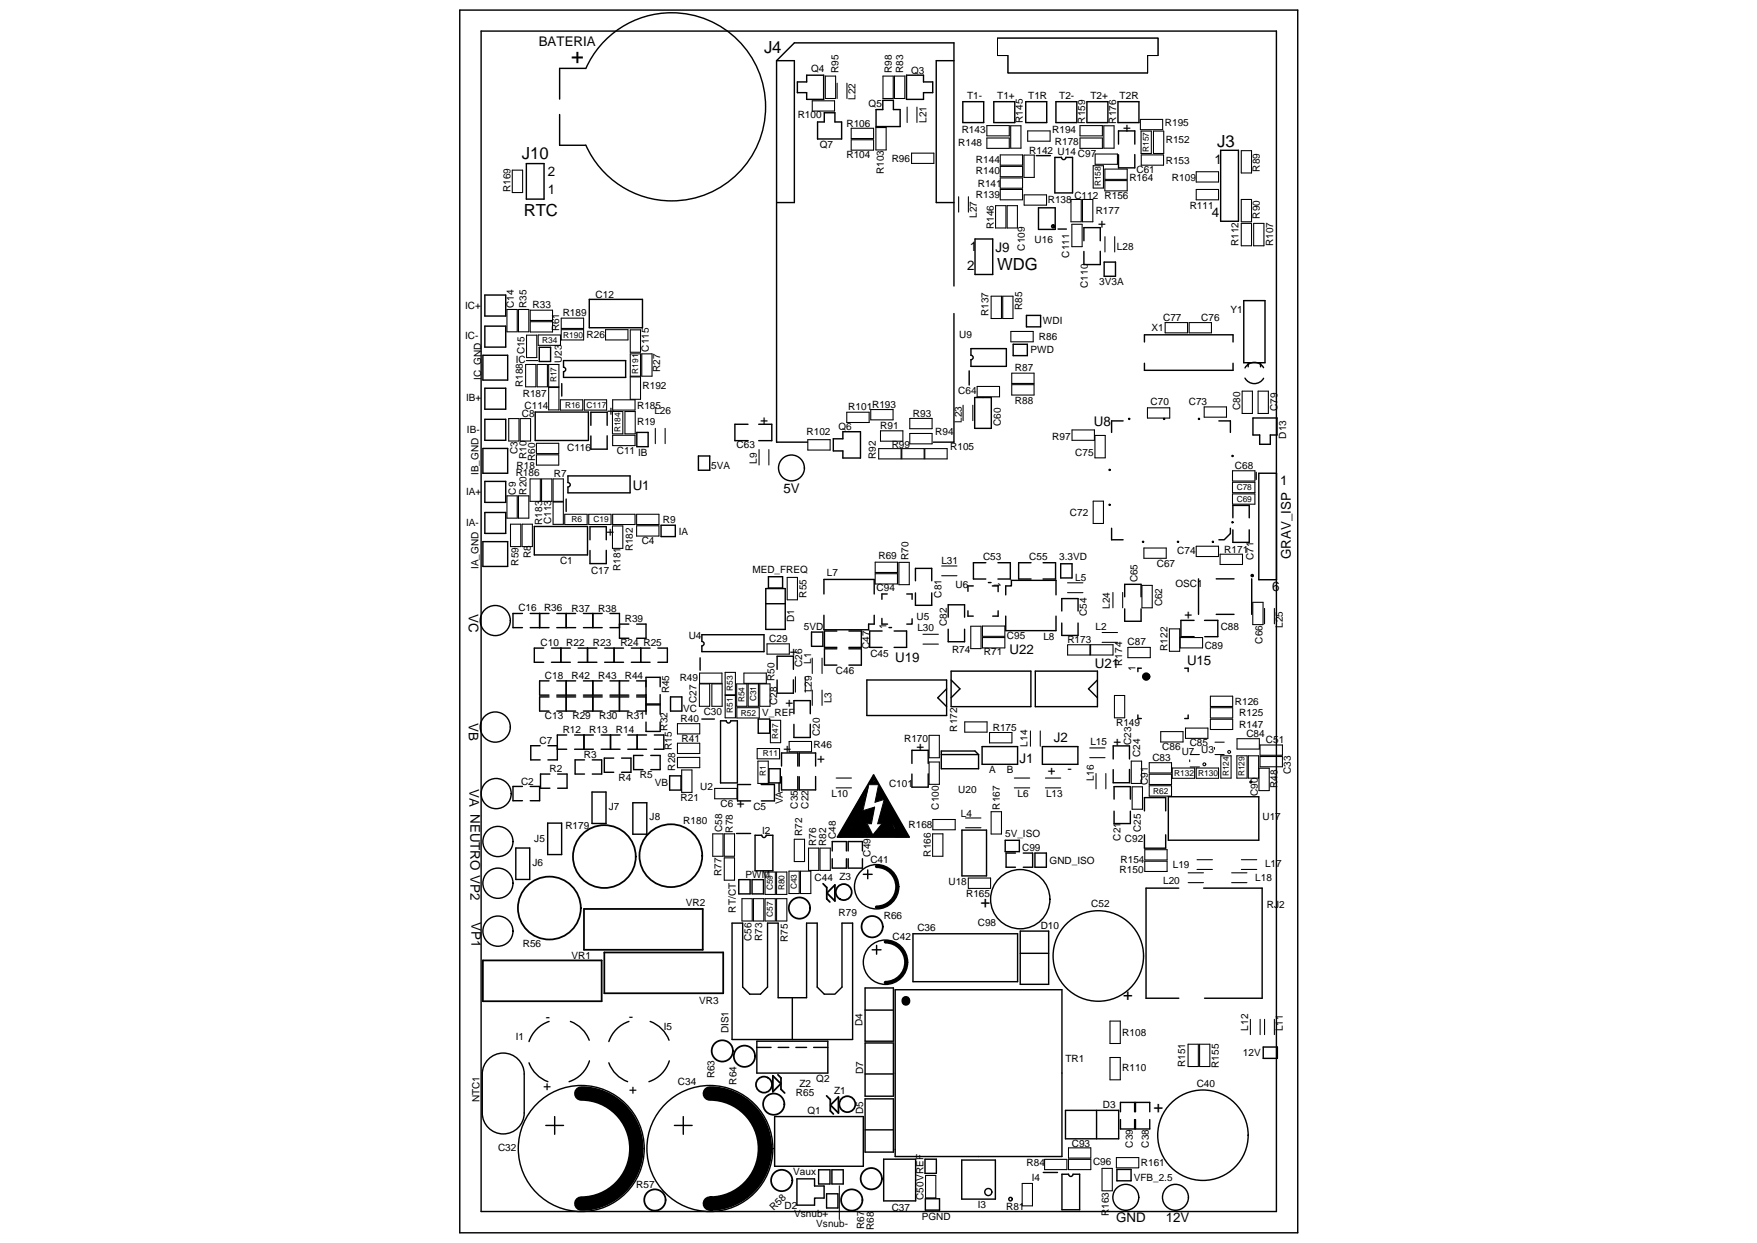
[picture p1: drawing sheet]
<svg xmlns="http://www.w3.org/2000/svg" width="420mm" height="297mm" viewBox="0 0 420 297" stroke-linecap="round" stroke-linejoin="round" font-family="sans-serif">
<g fill="none" stroke="#000" stroke-width=".34">
<path d="M109.9 2.4h200.4v292.2h-200.4zM115.1 7.4h190.1v282.1h-190.1zM140 16.3h-6.2v7.4M140.1 16.4a22.5 22.5 0 0 1 34.3-8.6 22.5 22.5 0 0 1 0 35.4 22.5 22.5 0 0 1-34.3-8.5M185.7 14.5v91.2h7.4M185.7 14.5h4.3v33.9h-4.3M185.7 14.5l4.3-4.3h38.1v58.1M190.7 19.6h2.2v-1.6h4.1v5.7h-4.1v-1.6h-2.2zM216.8 18h4v1.6h2.2v2.5h-2.2v1.6h-4zM228.1 14.5h-4.2v33.9h4.2M125.9 39.1h4.2v8.5h-4.2zM133.8 27.4v7.3h6.2"/>
<path d="M197.1 26.9h2.6v2.2h1.6v4.1h-5.8v-4.1h1.6zM211.1 24h2.5v2.2h1.7v4h-5.8v-4h1.6zM230.2 24.3h5v5h-5zM237.6 24.3h5.1v5h-5.1zM245.3 24.3h5v5h-5zM247.8 37.2h3.4M252.3 37.6h1.5a.53 .53 0 0 0 .6 .5 .53 .53 0 0 0 .5-.5h1.6v8.5h-4.2zM252.5 24.3h5v5h-5zM259.9 24.3h5v5h-5zM267.3 24.3h5.1v5h-5.1zM267.5 34.4v-3.1h3.9v3.1M271.4 36.9v3.2h-3.9v-3.1"/>
<path d="M291.9 35.9h4.3v17h-4.3zM233.2 57.1h4.2v8.5h-4.2zM248.3 49.7h4v5.1h-4zM253 54.7h2M259.2 57.5v-3.1h3.9v3.1M115.9 70.5h5v5h-5zM115.9 77.9h5v5.1h-5zM140.9 71.5h12.7v6.8h-12.7zM228.1 74.9v30.8h-4.9M245.5 75.4h3.3v2.7h-3.3zM263.1 60v3.2h-3.9v-3.1M264 62.6h2.8v3.4h-2.8z"/>
<path d="M297.4 71.8h5.1v14.9h-5.1zM115.5 84.9h5.9v5.9h-5.9zM115.9 92.8h5v5h-5zM128 98.5h12.7v6.8h-12.7zM129 83h2.7v3.4h-2.7zM134.3 91.7v3M134.8 86.2h14.8v4h-14.8v-1.4a.53 .53 0 0 0 .5-.5 .53 .53 0 0 0-.5-.5zM231.8 88.6v3.4M232.2 83.3h8.5v4.2h-8.5v-1.5a.53 .53 0 0 0 .5-.6 .53 .53 0 0 0-.5-.5zM233.1 95h4v7.4h-4zM242.3 82.3h3.4v2.7h-3.4zM273.7 81.7v-1.7h21.2v1.7"/>
<path d="M273.7 86.8v1.7h21.2v-1.7M297.7 90.4a2.56 2.56 0 0 0 4.5 0M298.5 86.7v1M299.6 99.9h5.8v4h-1.6v2.3h-2.6v-2.3h-1.6zM301.4 86.7v1M302.2 87.9a2.55 2.55 0 0 0-4.5 0M115.5 107.2h5.9v5.9h-5.9zM115.9 100.2h5v5h-5zM115.9 115h5v5.1h-5zM135.4 119.3v2.9M135.8 113.7h14.9v4.1h-14.9v-1.4a.53 .53 0 0 0 .6-.6 .53 .53 0 0 0-.6-.5zM141.3 101.6v-3.1h3.9v3.1"/>
<path d="M145.2 104.1v3.2h-3.9v-3.1M152.3 103.3h2.7v3.4h-2.7zM167 109h2.7v3.4h-2.7zM178.9 101.4h-3.2v3.9h3.2M181.4 101.4h3.2v3.9h-3.2M192.4 111.8a3.1 3.1 0 0 1-3.4 3.1 3.1 3.1 0 0 1-2.8-3.6 3.1 3.1 0 0 1 3.8-2.5 3.1 3.1 0 0 1 2.4 3M199.3 104.9h2.3v-1.7h4.2v6.3h-4.2v-1.7h-2.3zM265.2 112.2h.2v.2h-.2zM268.6 100.6h-2.8v2.7M269.9 100h.2v.2h-.2zM278.3 100h.2v.2h-.2zM286.6 100h.2v.2h-.2z"/>
<path d="M291.5 100.6h2.7v2.7M294.6 108.9h.2v.2h-.2zM300.4 112.9v1.7M305.3 113.1h-4.3v25.4h4.3M115.5 129.4h5.9v6h-5.9zM115.9 122.5h5v5h-5zM127.8 125.8h12.7v6.8h-12.7zM141.1 129v-3.1h3.9v3.1M145 131.5v3.2h-3.9v-3.1M158.1 125.5h3.4v2.7h-3.4zM183.8 137.8h3.3v2.7h-3.3zM218.9 138.8v-3h3.9v3"/>
<path d="M235.7 134.5h-2.9v3.9h2.9M236.4 139.2h.6M238.6 134.5h3v3.9h-3M246.6 134.5h-3v3.9h3M249.4 134.5h3v3.9h-3M253.7 134.7h2.7v3.4h-2.7zM265.8 126.2v2.8h2.8M273.2 129.4h.2v.2h-.2zM281.6 129.4h.2v.2h-.2zM286.6 138.3v8.5M289.9 129.4h.2v.2h-.2zM290.8 138.3h4.3"/>
<path d="M294.2 126.2v1.3l-1.5 1.5h-1.2M294.6 124.7h.2v.2h-.2zM294.8 123.7v-2.9h3.9v2.9M294.8 126.6v3h3.9v-3M299.3 138.3v8.5M124.9 146.6h-2.2v3.4h2.2M126.8 150h4.5M126.8 146.6h4.5M129 146.6v3.4M130 154.9h-2.2v3.4h2.2M131.9 158.3h4.5M131.9 154.9h4.5"/>
<path d="M133.1 150h4.6M133.1 146.6h4.6M134.1 154.9v3.4M135.4 146.6v3.4M138.2 158.3h4.5M138.2 154.9h4.5M139.5 150h4.5M139.5 146.6h4.5M140.5 154.9v3.4M141.8 146.6v3.4M144.6 158.3h4.5M144.6 154.9h4.5"/>
<path d="M145.9 146.6h2.2v5.9h2.3M145.9 150h2.2M146.8 154.9v3.4M148.1 149.1h2.3M151 158.3h4.5M151 154.9h4.5M152.2 149.1h2.3v3.4h-2.3M153.2 154.9v3.4M157.3 154.9h2.3v3.4h-2.3M167.4 157.2v3M167.8 151.7h14.9v4h-14.9v-1.4a.53 .53 0 0 0 .6-.5 .53 .53 0 0 0-.6-.5zM183.1 140.7h4.7v9.7h-4.7z"/>
<path d="M183.1 144.3h4.7M189.7 160v-3.2h-3.9v3.2M194.1 151h2.7v3.5h-2.7zM200.1 150.8h-2.9v3.9h2.9M200.1 155h-2.9v3.9h2.9M203 150.8h3v3.9h-3M203 155h3v3.9h-3M209.1 147v2.1h-1.4v1.4h-10.7v-3.5M209.1 141.9v-3.4h-12.1v3.4M210.9 147.8v1.3h1.3M210.9 150.8h-2.9v3.9h2.9M212.2 141.9h-1.3v1.3"/>
<path d="M212.6 150h.6M213.8 150.8h3v3.9h-3M216.8 141.9h1.3v1.3M218.1 147.9v1.2h-1.3M218.9 141.7v3h3.9v-3M226.7 147.5v-3h4v3M226.7 150.4v3h4v-3M231.5 146v1.2h1.2M232.7 140h-1.2v1.3M237.3 140h1.4v1.4M238.7 146v1.2h-1.3M240.5 142.2v-2.2h1.4v-1.3h10.6v3.5"/>
<path d="M240.5 147.2v3.5h12v-3.5M253.9 148.9v2.9h3.9v-2.9M253.9 146v-3h3.9v3M269 142.6v-3h3.9v3M269 145.5v3h3.9v-3M272.9 159.7h-.8v.8M283.3 159.7h.8v.8M285.5 148.3h-3.1v3.8h3.1M288 148.3h3.2v3.8h-3.1M290.8 146.8h4.3M129.2 178.2h-2.3v3.4h2.3M131 178.2h2.3"/>
<path d="M131.3 162.7h-2.3v3.4h2.3M131.3 166.5h-2.3v3.4h2.3M133.1 169.9h4.6M133.1 162.7h4.6M133.1 166.5h4.6M133.1 166.1h4.6M133.3 179h2.2M135.4 162.7v3.4M135.4 166.5v3.4M135.5 175.6h-2.2v6h-2.3M137.4 179h4.5M137.4 175.6h4.5"/>
<path d="M139.5 169.9h4.5M139.5 162.7h4.5M139.5 166.5h4.5M139.5 166.1h4.5M139.6 175.6v3.4M141.8 162.7v3.4M141.8 166.5v3.4M143.8 179h4.5M143.8 175.6h4.5M145.9 166.1h4.5M145.9 162.7h4.5M145.9 166.5h4.5"/>
<path d="M145.9 169.9h4.5M146 175.6v3.4M148.1 162.7v3.4M148.1 166.5v3.4M150.1 179h4.5M150.1 175.6h4.5M152.2 166.1h2.3M152.2 162.7h2.3M152.2 166.5h2.3M152.2 169.9h2.3M152.4 175.6v3.4M154.5 172.6v2.2h3.4v-2.2"/>
<path d="M154.5 168.4h3.4v2.3M156.5 175.6h2.2v3.4h-2.2M157.9 164.1v-2.2h-3.4v8.8M157.9 166v2.2h-3.4M160.3 166.5h2.8v3.4h-2.8zM167.8 171.8h3M172.3 172.3h1.4a.53 .53 0 0 0 .5 .5 .53 .53 0 0 0 .5-.5h1.6v14.8h-4zM181.3 171.8h2.8v3.4h-2.8zM189.7 162.5v3.2h-3.9v-3.2M189.9 170.6v-3.2h3.9v3.2M193.8 173.1v3.1h-3.9v-3.1M207.3 162.5h19.1v8.5h-19.1z"/>
<path d="M225.1 179.5h8.1l.8 .8v3.4h-8.9zM226.4 164.6l-2.2 2.2 2.2 2.1M227.4 160.4h19.1v8.5h-19.1zM227.4 162.5l2.2 2.1-2.2 2.2M234.9 178.4h8.4v4.2h-8.4zM247.6 160.4h14.8v8.5h-14.8zM249.3 178.4h8.5v4.2h-8.5zM262.4 162.5l-2.1 2.1 2.1 2.2M272.1 170.9v.8h.8M284.1 170.9v.8h-.8M124.9 187.9h-2.2v3.4h2.2M126.8 187.9h2.2v3.4h-2.2"/>
<path d="M131 196.7h3.3v7.5h-3.3zM131.5 185h-2.2v3.4h2.2M133.4 185h2.2v3.4h-2.2M139.8 181.6h-2.3v3.4h2.3M141.6 189.3h3.3v7.5h-3.3zM141.6 181.6h2.3v3.4h-2.3M146.8 181.2h-2.3v3.4h2.3M148.6 181.2h2.3v3.4h-2.3M151.3 191.8h3.4v7.5h-3.4zM153.8 180.5h-2.3v3.4h2.3M155.6 180.5h2.3v3.4h-2.3M160.1 185.4h2.7v3.4h-2.7z"/>
<path d="M176.1 199.2h3.4M179.5 187.5h-3.1v3.9h3.1M180.6 199.6h1.6a.53 .53 0 0 0 .5 .6 .53 .53 0 0 0 .5-.6h1.6v8.5h-4.2zM182 187.5h3.2v3.9h-3.1M183.9 183.7h2.7v3.4h-2.7zM186.3 187.1v2.1M186.9 183.1v-3.2h3.9v3.2M190.8 185.6v3.2h-3.9v-3.2M195 183.1v-3.2h-3.9v3.2M195 185.6v3.2h-3.9v-3.2M218.1 182.4v-3.1h3.9v3.1M222 184.9v3.2h-3.9v-3.1"/>
<path d="M225.1 180.3h8.9M230 198.4h5.9v10.9h-5.9zM266.2 181.4v-3.2h3.9v3.2M266.4 191v-3h3.9v3M266.4 193.8v3h3.9v-3M270.1 183.9v3.1h-3.9v-3.1M273.7 193.8v-3.2h5.1v3.2M273.7 199.5v3.2h5.1v-3.2M279.4 190.4h21.6v10.4h-21.6zM123.3 202.6h3.4v7.6h-3.4zM176.7 210.2h2.7v3.4h-2.7zM179.8 210.2h2.8v3.4h-2.8z"/>
<path d="M199 203.3v-2.2h3.4v2.2M199 205.2v2.3h3.4v-2.3M202.8 203.3v-2.2h3.4v2.2M202.8 205.2v2.3h3.4v-2.3M206.4 208.9h2.2M207.5 207.9v2.1M240.4 200.8h3.4v2.7h-3.4zM242.8 203.9h-2.2v3.3h2.2M244.7 203.9h2.2v3.3h-2.2M247.5 203.9h2.7v3.3h-2.7zM281.9 212.2h-7.8v26.3h7.8M287.8 212.2h14v26.3h-13.8"/>
<path d="M175.1 220.6h2.5v15.3l1.7 1.7h2.6l1.6-1.7v-15.3h2.6v17.8h6.8v-17.8h2.5v15.3l1.7 1.7h2.6l1.6-1.7v-15.3h2.6v27.8h-28.8zM189.5 238.4v10M206.9 236.1h6.7v12.7h-6.7zM208.6 227h2.1M209.6 225.9v2.1M214.1 236.5h39.8v39.9h-39.8zM218.3 223.1h25v11.5h-25zM244 222.5h6.8v12.7h-6.8zM244 227.8h6.8M116.5 253.4a5 5 0 0 1 5.6-1.4 5 5 0 0 1 3.3 4.7v9.3a5 5 0 0 1-5.1 5 5 5 0 0 1-5-5v-9.3a5 5 0 0 1 1.2-3.3zM126.5 254a7.7 7.7 0 0 0 4.5 4.5M131.3 244.1a7.6 7.6 0 0 0-4.8 4.8"/>
<path d="M136.4 244.1a7.6 7.6 0 0 1 4.5 4.5M141 253.5a7.5 7.5 0 0 1-4.9 5M145.6 254a7.7 7.7 0 0 0 4.5 4.5M150.4 244.1a7.6 7.6 0 0 0-4.8 4.8M155.5 244.1a7.7 7.7 0 0 1 4.5 4.5M160.1 253.5a7.6 7.6 0 0 1-4.9 5M181 248.8h17v7.6h-17zM181 250.3h3.4M186.1 250.3h2.5M190.3 250.3h2.6M194.6 250.3h3.4M206.9 249.2h6.7v12.8h-6.7z"/>
<path d="M206.9 256.6h6.7M206.9 241.4h6.7M302.1 250.2h3.4v2.7h-3.4zM130.5 268.9h4.3M132.6 266.8v4.3M161.3 268.9h4.2M163.4 266.8v4.3M185.2 266.8h21.2v11.9h-21.2zM195.8 279.5h2.7v3.4h-2.7zM198.9 279.5h2.7v3.4h-2.7zM206.9 262.6h6.7v12.7h-6.7zM206.9 270h6.7"/>
<path d="M211.3 277h7.7v10h-7.7zM221.2 277h2.7v3.4h-2.7zM230 277.2h8v9.4h-8zM254.8 265.3h12.7v6.8h-12.7zM262.2 265.3v6.8M267.1 279.5h3.4v2.7h-3.4zM267.9 265.7v-2.3h3.4v2.3M267.9 267.5v2.3h3.4v-2.3M271.5 265.7v-2.3h3.4v2.3M271.5 267.5v2.3h3.4v-2.3M190.6 281.7h4.2v1.7h2.3v2.9h-2.3v1.7h-4.2zM197.7 285.3h2.7v3.4h-2.7z"/>
<path d="M221.3 286.5h3.4v2.7h-3.4zM249.5 280.2h3.4M253.9 280.6h1.6a.53 .53 0 0 0 .6 .5 .53 .53 0 0 0 .5-.5h1.6v8.5h-4.3z"/>
<circle cx="265.3" cy="120.6" r=".13"/>
<circle cx="118.4" cy="148.3" r="3.6"/>
<circle cx="118.4" cy="173.7" r="3.6"/>
<circle cx="118.6" cy="189.6" r="3.6"/>
<circle cx="299.1" cy="186.9" r=".21"/>
<circle cx="119.1" cy="211.1" r="3.6"/>
<circle cx="119.1" cy="201.1" r="3.6"/>
<circle cx="209.6" cy="211.9" r="5.3"/>
<circle cx="244" cy="214.9" r="7.1"/>
<circle cx="119.1" cy="222.5" r="3.6"/>
<circle cx="211.8" cy="229.9" r="5.3"/>
<circle cx="262.6" cy="228.5" r="10.8"/>
<circle cx="139" cy="274.5" r="15.1"/>
<circle cx="169.8" cy="274.5" r="15.1"/>
<circle cx="287.7" cy="271.3" r="10.8"/>
<circle cx="236.3" cy="284.9" r=".85"/>
<circle cx="241.6" cy="286.6" r=".42"/>
<circle cx="269.2" cy="286.1" r="3.1"/>
<circle cx="281.1" cy="286.1" r="3.1"/>
</g>
<path d="M238.5 9.1h38.4v4.2h-2.5v4.1h-33.4v-4.1h-2.5zM207.8 187.5h2.3l-.9 4.2 2.2-.6-1.5 5.7h1l-2.2 2.7-1.3-2.7h1l.8-3.9-2.8 .8z" fill="none" stroke="#000" stroke-width=".24"/>
<g fill="none" stroke="#000" stroke-width=".25">
<path d="M197.4 18.2h2.4v5.3h-2.4zM200.2 19.9v3.6M202.5 19.9v3.6M211.1 18.2h2.5v5.3h-2.5zM213.9 18.2h2.5v5.3h-2.5zM194.2 24.1h5.4v2.4h-5.4zM203.5 30.6h5.4v2.5h-5.4zM203.5 33.4h5.4v2.5h-5.4zM209.5 30.5h2.4v5.3h-2.4zM216.9 25.6v3.7M218 36.6h5.3v2.5h-5.3zM219.3 25.6v3.7"/>
<path d="M236 30h5.4v2.5h-5.4zM236 33h5.4v2.5h-5.4zM239.2 37h5.3v2.5h-5.3zM239.2 39.8h5.3v2.4h-5.3zM241.7 30.1h2.4v5.3h-2.4zM244.9 37.1h2.4v5.3h-2.4zM245.8 31.3h5.3v2.4h-5.3zM258.3 30h5.3v2.5h-5.3zM258.3 33h5.3v2.5h-5.3zM261.4 39.6h2.5v5.3h-2.5zM261.9 36.8h5.3v2.5h-5.3zM264 30.1h2.4v5.3h-2.4z"/>
<path d="M272.7 28.5h5.3v2.5h-5.3zM272.9 31.3h2.4v5.4h-2.4zM272.9 37h5.3v2.5h-5.3zM275.8 31.3h2.5v5.4h-2.5zM296.8 36h2.5v5.3h-2.5zM122.5 40.7h2.5v5.3h-2.5zM229.2 47v3.7M231.6 47v3.7M238.1 49.1h2.4v5.4h-2.4zM239.2 45.3h5.3v2.5h-5.3zM239.2 42.5h5.3v2.5h-5.3zM240.8 49.1h2.5v5.4h-2.5z"/>
<path d="M244.9 46.6h5.4v2.4h-5.4zM256.1 47.7h2.5v5.3h-2.5zM256.3 53.6h2.5v5.3h-2.5zM258.9 47.7h2.4v5.3h-2.4zM264.2 40.4h5.3v2.5h-5.3zM264.2 43.2h5.3v2.4h-5.3zM264.2 56.6v3.6M266.6 56.6v3.6M286.1 41h5.3v2.5h-5.3zM286.1 45.3h5.3v2.5h-5.3zM296.8 47.7h2.5v5.3h-2.5zM296.8 53.4h2.5v5.3h-2.5z"/>
<path d="M299.8 53.4h2.4v5.3h-2.4zM121.2 74h2.5v5.3h-2.5zM124 74h2.5v5.3h-2.5zM126.8 74.1h5.3v2.5h-5.3zM126.8 76.9h5.3v2.4h-5.3zM134.2 76h5.4v2.5h-5.4zM134.2 78.8h5.4v2.4h-5.4zM144.8 78.8h5.4v2.4h-5.4zM150.7 78.8h2.5v5.4h-2.5zM237 70.8h2.5v5.3h-2.5zM239.8 70.8h2.4v5.3h-2.4zM241.7 79.2h5.4v2.5h-5.4z"/>
<path d="M278.6 77.1h5.4v2.4h-5.4zM284.4 77.1h5.3v2.4h-5.3zM125.7 87.1h2.5v5.3h-2.5zM125.9 86.2h2.7M125.9 80.1h2.5v5.3h-2.5zM128.4 87.1h2.5v5.3h-2.5zM128.7 80.1h5.3v2.4h-5.3zM131.2 92.6h2.5v5.4h-2.5zM131.2 87.1h2.5v5.3h-2.5zM134 95.5h5.4v2.5h-5.4zM139.7 95.5h5.4v2.5h-5.4zM146.5 98.3h2.4v5.4h-2.4z"/>
<path d="M146.5 95.5h5.4v2.5h-5.4zM149.4 98.3h2.5v5.4h-2.5zM150.7 90.1h2.5v5.3h-2.5zM150.7 84.6h2.5v5.3h-2.5zM153.5 84.6h2.4v5.3h-2.4zM202.5 98.5h5.3v2.5h-5.3zM208.2 97.9h5.4v2.4h-5.4zM217.6 100h5.3v2.4h-5.3zM230.3 96.8v3.7M232.6 96.8v3.7M233.7 92.4h5.3v2.4h-5.3zM241.9 89.2h5.4v2.4h-5.4z"/>
<path d="M241.9 91.9h5.4v2.5h-5.4zM274.4 97.5h5.3v2.4h-5.3zM288 97.2h5.3v2.5h-5.3zM297 93.5h2.5v5.3h-2.5zM300.9 93.5h2.4v5.3h-2.4zM121.2 118.5h2.5v5.3h-2.5zM121.7 100h2.4v5.4h-2.4zM124 118.5h2.5v5.3h-2.5zM124.4 100h2.5v5.4h-2.5zM126.8 114.4h2.4v5.4h-2.4zM128.3 105.9h5.3v2.5h-5.3zM128.3 108.7h5.3v2.4h-5.3z"/>
<path d="M129.5 114.4h2.5v5.4h-2.5zM132.3 114.4h2.4v5.4h-2.4zM132.3 120h2.4v5.3h-2.4zM146.5 104h5.4v2.5h-5.4zM156.7 102.4v3.6M159.1 102.4v3.6M181.5 107.4v3.7M183.9 107.4v3.7M193.2 105.1h5.3v2.4h-5.3zM210.1 107.2h5.4v2.5h-5.4zM210.6 103h5.3v2.4h-5.3zM215.7 107.2h5.3v2.5h-5.3z"/>
<path d="M217.6 103.6h5.3v2.5h-5.3zM221.2 107.2h5.3v2.5h-5.3zM256.4 102.7h5.3v2.5h-5.3zM261.4 119.8h2.5v5.3h-2.5zM261.8 104.1h2.5v5.3h-2.5zM294.7 112.5h5.4v2.5h-5.4zM294.7 115.3h5.4v2.4h-5.4zM294.7 118h5.4v2.5h-5.4zM122.1 125.3h2.4v5.3h-2.4zM124.9 125.3h2.4v5.3h-2.4zM135.1 122.9h5.3v2.4h-5.3zM140.8 122.9h5.3v2.4h-5.3z"/>
<path d="M146.5 125.7h2.4v5.3h-2.4zM146.5 122.9h5.4v2.4h-5.4zM152.2 122.9h5.4v2.4h-5.4zM152.2 125.6h5.4v2.5h-5.4zM188.2 138h2.5v5.3h-2.5zM209.3 134.3h5.3v2.5h-5.3zM209.3 137.1h5.3v2.5h-5.3zM215 134.4h2.4v5.3h-2.4zM225.2 137.6h3.6M225.2 135.3h3.6M255.3 139.3h3.7M273.1 139.9h2.4v5.3h-2.4z"/>
<path d="M273.5 131h5.4v2.4h-5.4zM286.1 130.5h5.3v2.5h-5.3zM291.8 132.4h5.3v2.5h-5.3zM183.4 153.9h5.4v2.4h-5.4zM194.2 157.3v3.7M196.6 157.3v3.7M220.7 153.9h3.7M220.7 151.6h3.7M232.1 149.6h2.5v5.4h-2.5zM234.9 149.6h5.4v2.5h-5.4zM234.9 152.4h5.4v2.4h-5.4zM255.3 141.6h3.7"/>
<path d="M255.3 154.1h5.3v2.4h-5.3zM260.8 154.1h5.4v2.4h-5.4zM263.6 151.2h3.6M263.6 153.5h3.6M266.1 141.6v3.6M268.5 141.6v3.6M269.7 154.7h5.4v2.5h-5.4zM279.6 150.3h2.5v5.3h-2.5zM282.2 152.4h5.4v2.4h-5.4zM299.6 143.9h2.4v5.4h-2.4zM302.4 145.4v3.7M304.7 145.4v3.7"/>
<path d="M162 172.9h5.3v2.5h-5.3zM162 177.6h5.3v2.5h-5.3zM167.2 163.4h2.5v5.4h-2.5zM167.3 160.8h5.3v2.5h-5.3zM170.2 163.4h2.5v5.4h-2.5zM173.4 160.7h2.5v5.3h-2.5zM173.4 166.2h2.5v5.3h-2.5zM176.2 163.4h2.4v5.4h-2.4zM176.2 169.1h5.4v2.5h-5.4zM177.9 160.8h5.3v2.5h-5.3zM178.9 163.4h2.5v5.4h-2.5zM181.1 178.9h5.3v2.4h-5.3z"/>
<path d="M181.7 163.4h2.4v5.4h-2.4zM184.2 172.1h2.5v5.4h-2.5zM188.7 177.2h5.4v2.4h-5.4zM190.2 161.7v3.7M192.6 161.7v3.7M194.2 164.9v3.7M196.6 164.9v3.7M222.2 175.7h2.4v5.4h-2.4zM230.7 172.5h5.3v2.5h-5.3zM236.6 175h5.4v2.5h-5.4zM246.4 174.7v3.6M248.8 174.7v3.6"/>
<path d="M260.6 178.7h3.7M266.5 166.2h2.5v5.3h-2.5zM277.6 174.8h5.3v2.5h-5.3zM283.5 174h5.4v2.4h-5.4zM289.4 166.4h5.4v2.4h-5.4zM289.4 169.1h5.4v2.5h-5.4zM289.4 171.9h5.4v2.4h-5.4zM290.4 178.6v.4M290.5 177.4h2.2M294.3 179.7a.34 .34 0 0 1-.5 .3 .34 .34 0 0 1 0-.6h.3l.2 .3M295.8 176.5h5.3v2.5h-5.3zM301.3 178h5.4v2.5h-5.4z"/>
<path d="M162 181h5.3v2.5h-5.3zM163 184h2.5v5.4h-2.5zM170.4 199.3h2.5v5.3h-2.5zM170.9 188.4h5.3v2.5h-5.3zM173.2 199.3h2.5v5.3h-2.5zM181.2 181.9h2.5v5.3h-2.5zM200 188.3h3.6M200 185.9h3.6M222.2 182.1h2.4v5.3h-2.4zM223 199.3h2.5v5.3h-2.5zM223.1 195.8h5.3v2.5h-5.3zM230.9 195.5h3.7"/>
<path d="M230.9 197.8h3.7M237 194h2.5v5.3h-2.5zM242.6 188.3h3.6M242.6 185.9h3.6M250 188.3h3.7M250 185.9h3.7M260.6 181.1h3.7M262.1 184.8v3.7M264.4 184.8v3.7M270.5 181.9h2.5v5.3h-2.5zM270.7 188h2.5v5.4h-2.5zM274.8 182.3h5.4v2.4h-5.4z"/>
<path d="M274.8 185h5.4v2.5h-5.4zM274.8 187.8h5.4v2.4h-5.4zM280.3 183.5h5.4v2.5h-5.4zM284.5 181.6v.4M284.6 183.3h2.2M284.6 180.3h2.2M286.1 183.5h5.3v2.5h-5.3zM290.5 180.3h2.2M291.9 180.6h2.5v5.3h-2.5zM295.8 180.6h2.4v5.3h-2.4zM298.5 180.6h2.5v5.3h-2.5zM301.1 183.6h2.4v5.3h-2.4z"/>
<path d="M301.3 180.8h5.4v2.4h-5.4zM173.2 205h2.5v5.3h-2.5zM177.4 214.8h2.5v5.3h-2.5zM180.2 214.8h2.5v5.3h-2.5zM183 208.4h2.4v5.3h-2.4zM183 214.8h2.4v5.3h-2.4zM185.7 208.4h2.5v5.3h-2.5zM185.7 214.8h2.5v5.3h-2.5zM188.7 208.2h2.4v5.3h-2.4zM189.9 200.6h2.5v5.3h-2.5zM191.4 208.2h2.5v5.3h-2.5zM193.3 202.7h2.5v5.3h-2.5z"/>
<path d="M196.1 202.7h2.5v5.3h-2.5zM231.6 209.8h5.3v2.5h-5.3zM273.8 203.1h5.3v2.4h-5.3zM273.8 205.8h5.3v2.5h-5.3zM284.1 210.9h3.7M284.1 208.6h3.7M286.2 207.8h3.7M286.2 205.4h3.7M294.5 210.9h3.7M294.5 208.6h3.7M296.9 207.8h3.6M296.9 205.4h3.6"/>
<path d="M265.4 244h2.5v5.4h-2.5zM265.4 252.7h2.5v5.3h-2.5zM284.1 249.5h2.5v5.4h-2.5zM286.9 249.5h2.4v5.4h-2.4zM299 243.6v3.6M301.3 243.6v3.6M302.4 243.6v3.6M304.7 243.6v3.6M249.8 277.1h5.3v2.4h-5.3zM255.5 274.3h5.3v2.5h-5.3zM255.5 277.1h5.3v2.4h-5.3zM263.5 279.2h2.5v5.4h-2.5z"/>
<path d="M267 276.6h5.3v2.5h-5.3zM200.7 283.4v8M221.3 280.9h2.5v5.4h-2.5zM244.4 282.8h2.5v5.4h-2.5z"/>
<circle cx="288" cy="182.6" r=".34"/>
</g>
<g fill="none" stroke="#000" stroke-width=".42">
<path d="M208.9 185.2l8.5 14.8h-17.1zM208.9 185.8l-1 1.5h1.9l-.8-1.2-.6 .9 .9-.1-.3-.3M210.3 187.9l-.8 3.5 2.3-.8-1.7 6 1.2 .1-2.7 3.2-1.6-3.3h1.2l.7-3.4-2.9 .9 1.5-6.1M139.6 217.2h28.5v9.8h-28.5zM196.8 211.2l.9 .9v2.7l.7 .7M198 213.2l1.7-1.7v3.8l-2-1.9M200.9 214.9a1.92 1.92 0 0 1-.1-3.3 1.92 1.92 0 0 1 2.9 1.4 1.92 1.92 0 0 1-2.5 2l-.3-.1M115.5 229.5h28.4v9.8h-28.4zM144.5 227.6h28.4v9.8h-28.4zM183.5 257.5a1.91 1.91 0 0 0-2.7 1.7 1.91 1.91 0 0 0 2.7 1.7 1.91 1.91 0 0 0 .4-3.1l-.3-.3M186 256.8l.8 .8v2.7l.9 .9M186.7 259l-1.9-1.9v3.8l1.7-1.7"/>
<path d="M197.7 261.9l.9 .9v2.7l.7 .7M198.8 263.9l1.7-1.7v3.8l-1.9-1.9M201.7 265.5a1.91 1.91 0 0 1-.1-3.2 1.91 1.91 0 0 1 2.9 1.3 1.91 1.91 0 0 1-2.5 2.1l-.2-.1"/>
<circle cx="251.8" cy="54.1" r=".34"/>
<circle cx="299.4" cy="137.5" r=".21"/>
<circle cx="131.4" cy="217" r="7.5"/>
<circle cx="144.5" cy="204.7" r="7.5"/>
<circle cx="160.4" cy="204.5" r="7.5"/>
<circle cx="191.2" cy="217" r="2.55"/>
<circle cx="208.6" cy="221.5" r="2.55"/>
<circle cx="172.7" cy="251.1" r="2.54"/>
<circle cx="178" cy="252.4" r="2.54"/>
<circle cx="185" cy="263.9" r="2.54"/>
<circle cx="156.6" cy="286.8" r="2.55"/>
<circle cx="186.9" cy="282.1" r="2.54"/>
<circle cx="203.7" cy="286.8" r="2.55"/>
<circle cx="208.3" cy="281.7" r="2.55"/>
</g>
<path d="M205.7 192.4l-.1 .6-3.6 6 5.2-.1-2.1-3.3 2.3-.2 .3-.8-2.9 .6-1.9 3.1 3.3-.1-1.3-1.9-.9 1.5 1.2-.2-.2-.3M205.7 193.4l.2 1.4M207 189l-6 10.7 7.1-.1-1.9-3.5h1.7l.6-2.3-3.4 .9 1.4-4M210.4 188.6l.9 1.7-1.3 .5 .3-1.4 .3 .6M211.7 190.9l5 8.7h-7.4l2.9-3.2-1.6-.2 1.2-4.1 3.9 7-5.2-.2 2.7-3-1.8-.3 .6-2.1 2.7 4.9h-1l-1.5-3.5M212.5 198.4h-.8l.9-1 .6 1.2M209.6 207a4.9 4.9 0 0 1 4.9 4.9 4.9 4.9 0 0 1-4.9 4.9M211.7 225.1a4.9 4.9 0 0 1 4.9 4.8 4.9 4.9 0 0 1-4.9 4.9" fill="none" stroke="#000" stroke-width=".85"/>
<circle cx="274.1" cy="161.7" r=".48" fill="none" stroke="#000" stroke-width="1.1"/>
<path d="M139 261.3a13.1 13.1 0 0 1 13.2 13.2 13.1 13.1 0 0 1-13.2 13.1M169.7 261.3a13.1 13.1 0 0 1 13.2 13.2 13.1 13.1 0 0 1-13.2 13.1h.1" fill="none" stroke="#000" stroke-width="3.5"/>
<circle cx="216.6" cy="239.1" r="1.06" fill="#000"/>
<text font-size="5.3" x="139.6" y="15.3" transform="rotate(-90 139.6 15.3)">+</text>
<g font-size="4">
<text x="182.7" y="12.6">J4</text>
<text x="291.1" y="35.1">J3</text>
<text x="124.8" y="38">J10</text>
<text x="125.2" y="51.6">RTC</text>
<text x="238.5" y="64.6">WDG</text>
<text x="236.8" y="217" transform="rotate(-90 236.8 217)">+</text>
<text x="270.9" y="236.8" transform="rotate(180 270.9 236.8)">+</text>
<text x="278.1" y="266" transform="rotate(-90 278.1 266)">+</text>
</g>
<g font-size="3.2">
<text x="128.8" y="10.9">BATERIA</text>
<text x="268.6" y="31.5">+</text>
<text x="290.4" y="39.1">1</text>
<text x="131" y="46.3">1</text>
<text x="131" y="42.1">2</text>
<text x="289.8" y="51.8">4</text>
<text x="262.6" y="54.4">+</text>
<text x="231.3" y="64.6">2</text>
<text x="231.9" y="60.1">1</text>
<text x="238.1" y="60.3">J9</text>
<text x="145.2" y="99.1">+</text>
<text x="181.9" y="99.8" transform="rotate(90 181.9 99.8)">+</text>
<text x="261.6" y="101.9">U8</text>
<text x="151.3" y="117.1">U1</text>
<text x="187.4" y="117.8">5V</text>
<text x="306.1" y="115.9">1</text>
<text x="145" y="128.2">+</text>
<text x="308.7" y="133.7" transform="rotate(-90 308.7 133.7)">GRAV_ISP</text>
<text x="304.2" y="141.3">6</text>
<text x="112.1" y="146.8" transform="rotate(90 112.1 146.8)">VC</text>
<text x="285.1" y="147.9" transform="rotate(-90 285.1 147.9)">+</text>
<text x="188.9" y="156.8">+</text>
<text x="214.1" y="158.3">U19</text>
<text x="241.4" y="156.4">U22</text>
<text x="261.8" y="159.6">U21</text>
<text x="283.9" y="158.9">U15</text>
<text x="112.1" y="172.7" transform="rotate(90 112.1 172.7)">VB</text>
<text x="187.8" y="168.9">+</text>
<text x="187.4" y="179.9">+</text>
<text x="219.2" y="179.5">+</text>
<text x="252" y="177.4">J2</text>
<text x="266.2" y="178.2">+</text>
<text x="195.4" y="182.2">+</text>
<text x="243.8" y="182.4">J1</text>
<text x="250.6" y="185.2">+</text>
<text x="255.2" y="184.8">-</text>
<text x="112.3" y="188.6" transform="rotate(90 112.3 188.6)">VA NEUTRO VP2</text>
<text x="178" y="193" transform="rotate(-90 178 193)">+</text>
<text x="112.7" y="220.4" transform="rotate(90 112.7 220.4)">VP1</text>
<text x="131.6" y="242.3" transform="rotate(180 131.6 242.3)">-</text>
<text x="150.4" y="244.1">-</text>
<text x="131.8" y="258.8" transform="rotate(180 131.8 258.8)">+</text>
<text x="150.5" y="261.3">+</text>
<text x="266.9" y="292.1">GND</text>
<text x="278.8" y="292.1">12V</text>
</g>
<g font-size="2.4">
<text x="193.9" y="17.3">Q4</text>
<text x="200.5" y="17.5" transform="rotate(-90 200.5 17.5)">R95</text>
<text x="213.2" y="17.5" transform="rotate(-90 213.2 17.5)">R98</text>
<text x="216" y="17.5" transform="rotate(-90 216 17.5)">R83</text>
<text x="217.9" y="17.7">Q3</text>
<text x="204.5" y="23.8" transform="rotate(-90 204.5 23.8)">L22</text>
<text x="231.3" y="23.6">T1-</text>
<text x="238.5" y="23.6">T1+</text>
<text x="245.9" y="23.6">T1R</text>
<text x="253.3" y="23.6">T2-</text>
<text x="260.7" y="23.6">T2+</text>
<text x="267.7" y="23.6">T2R</text>
<text x="190.8" y="28.3">R100</text>
<text x="207.7" y="25.5">Q5</text>
<text x="221.5" y="29.4" transform="rotate(-90 221.5 29.4)">L21</text>
<text x="244.6" y="29.4" transform="rotate(-90 244.6 29.4)">R145</text>
<text x="259.5" y="29.6" transform="rotate(-90 259.5 29.6)">R159</text>
<text x="266.9" y="29.6" transform="rotate(-90 266.9 29.6)">R176</text>
<text x="196.1" y="35.3">Q7</text>
<text x="202.4" y="30.4">R106</text>
<text x="229.1" y="34.9">R148</text>
<text x="230" y="31.9">R143</text>
<text x="251.6" y="31.7">R194</text>
<text x="252.3" y="34.7">R178</text>
<text x="278.6" y="30.2">R195</text>
<text x="278.8" y="34.2">R152</text>
<text x="202.4" y="37.8">R104</text>
<text x="211.3" y="41.7" transform="rotate(-90 211.3 41.7)">R103</text>
<text x="213.2" y="38.7">R96</text>
<text x="233.4" y="38.9">R144</text>
<text x="233.4" y="41.7">R140</text>
<text x="246.1" y="36.8">R142 U14</text>
<text x="257.8" y="37.4">C97</text>
<text x="271.8" y="41.2">C61</text>
<text x="278.8" y="39.1">R153</text>
<text x="301.3" y="41" transform="rotate(-90 301.3 41)">R89</text>
<text x="122.1" y="45.9" transform="rotate(-90 122.1 45.9)">R169</text>
<text x="233.4" y="47.4">R139</text>
<text x="233.8" y="44.6">R141</text>
<text x="256.9" y="47.6">C112 R156</text>
<text x="270.1" y="43.1">R164</text>
<text x="280.3" y="43.1">R109</text>
<text x="233.6" y="52" transform="rotate(-90 233.6 52)">L27</text>
<text x="250.6" y="48.4">R138</text>
<text x="262" y="51.2">R177</text>
<text x="284.5" y="49.9">R111</text>
<text x="301.3" y="52.3" transform="rotate(-90 301.3 52.3)">R90</text>
<text x="237.6" y="54.8" transform="rotate(-90 237.6 54.8)">R146</text>
<text x="245.1" y="59.9" transform="rotate(-90 245.1 59.9)">C109</text>
<text x="247.4" y="58">U16</text>
<text x="267.1" y="59.7">L28</text>
<text x="296.2" y="58.8" transform="rotate(-90 296.2 58.8)">R112</text>
<text x="304.4" y="58.8" transform="rotate(-90 304.4 58.8)">R107</text>
<text x="255.7" y="61.6" transform="rotate(-90 255.7 61.6)">C111</text>
<text x="142.4" y="71.1">C12</text>
<text x="260.1" y="68.8" transform="rotate(-90 260.1 68.8)">C110</text>
<text x="262.9" y="68.2">3V3A</text>
<text x="111.2" y="73.9">IC+</text>
<text x="122.9" y="73.7" transform="rotate(-90 122.9 73.7)">C14</text>
<text x="125.9" y="73.7" transform="rotate(-90 125.9 73.7)">R35</text>
<text x="127.3" y="73.7">R33</text>
<text x="134.6" y="75.6">R189</text>
<text x="236.4" y="75.6" transform="rotate(-90 236.4 75.6)">R137</text>
<text x="244.4" y="74.1" transform="rotate(-90 244.4 74.1)">R85</text>
<text x="249.4" y="77.5">WDI</text>
<text x="278.1" y="76.6">C77</text>
<text x="287.2" y="76.6">C76</text>
<text x="294.2" y="74.7">Y1</text>
<text x="111.2" y="81.1">IC-</text>
<text x="133.7" y="79.2" transform="rotate(-90 133.7 79.2)">R61</text>
<text x="140.3" y="80.7">R26</text>
<text x="229.4" y="80.7">U9</text>
<text x="248.4" y="81.3">R86</text>
<text x="275.4" y="79.2">X1</text>
<text x="123.3" y="86.8">IC</text>
<text x="125.4" y="84.7" transform="rotate(-90 125.4 84.7)">C15</text>
<text x="134.4" y="86.8" transform="rotate(-90 134.4 86.8)">U23</text>
<text x="155.1" y="84.1" transform="rotate(-90 155.1 84.1)">C115</text>
<text x="157.9" y="88.9" transform="rotate(-90 157.9 88.9)">R27</text>
<text x="242.7" y="88.7">R87</text>
<text x="246.5" y="84.4">PWD</text>
<text x="111.5" y="95.9">IB+</text>
<text x="115.1" y="90.8" transform="rotate(-90 115.1 90.8)">IC_GND</text>
<text x="125" y="94.9">R187</text>
<text x="125" y="92.5" transform="rotate(-90 125 92.5)">R188</text>
<text x="153.7" y="93">R192</text>
<text x="229.1" y="94.2">C64</text>
<text x="124.8" y="99.5">C8</text>
<text x="125.4" y="97.6">C114</text>
<text x="152.4" y="97.8">R185</text>
<text x="152.4" y="101.5">R19</text>
<text x="156.5" y="98.9">L26</text>
<text x="202.9" y="98">R101</text>
<text x="208.6" y="97.4">R193</text>
<text x="218.3" y="99.5">R93</text>
<text x="230" y="101" transform="rotate(-90 230 101)">L23</text>
<text x="239.3" y="101.9" transform="rotate(-90 239.3 101.9)">C60</text>
<text x="242.7" y="96.6">R88</text>
<text x="275.2" y="96.8">C70</text>
<text x="284.3" y="96.8">C73</text>
<text x="296.6" y="98" transform="rotate(-90 296.6 98)">C80</text>
<text x="305.5" y="98.3" transform="rotate(-90 305.5 98.3)">C79</text>
<text x="111.7" y="103.4">IB-</text>
<text x="135.6" y="107.8">C116</text>
<text x="176.1" y="107.2">C63</text>
<text x="192.9" y="104">R102</text>
<text x="200.5" y="102.7">Q6</text>
<text x="210.5" y="102.5">R91</text>
<text x="213.2" y="107">R99</text>
<text x="223.6" y="104">R94</text>
<text x="227.2" y="107.6">R105</text>
<text x="251.6" y="105.1">R97</text>
<text x="307.6" y="104.8" transform="rotate(-90 307.6 104.8)">D13</text>
<text x="114.4" y="113.5" transform="rotate(-90 114.4 113.5)">IB_GND</text>
<text x="123.3" y="113.7">R186</text>
<text x="123.5" y="112.1">R18</text>
<text x="123.8" y="108.4" transform="rotate(-90 123.8 108.4)">C3</text>
<text x="125.9" y="109.7" transform="rotate(-90 125.9 109.7)">R10</text>
<text x="128" y="110.1" transform="rotate(-90 128 110.1)">R60</text>
<text x="132.4" y="114">R7</text>
<text x="147.5" y="108.4">C11 IB</text>
<text x="170.1" y="112.2">5VA</text>
<text x="181" y="110.8" transform="rotate(-90 181 110.8)">L9</text>
<text x="209.4" y="109.7" transform="rotate(-90 209.4 109.7)">R92</text>
<text x="257.1" y="109.1">C75</text>
<text x="295.3" y="112.1">C68</text>
<text x="111.5" y="118.4">IA+</text>
<text x="123.3" y="118.2" transform="rotate(-90 123.3 118.2)">C9</text>
<text x="125.9" y="118.2" transform="rotate(-90 125.9 118.2)">R20</text>
<text x="111.5" y="125.6">IA-</text>
<text x="129.7" y="125.4" transform="rotate(-90 129.7 125.4)">R183</text>
<text x="131.8" y="125.2" transform="rotate(-90 131.8 125.2)">C113</text>
<text x="158.5" y="125">R9</text>
<text x="255.9" y="123.3">C72</text>
<text x="151.3" y="131.8" transform="rotate(-90 151.3 131.8)">R182</text>
<text x="153.4" y="130.1">C4</text>
<text x="162.3" y="127.7">IA</text>
<text x="114.4" y="136" transform="rotate(-90 114.4 136)">IA_GND</text>
<text x="124" y="135.2" transform="rotate(-90 124 135.2)">R59</text>
<text x="126.9" y="133.5" transform="rotate(-90 126.9 133.5)">R8</text>
<text x="133.9" y="134.7">C1</text>
<text x="141.3" y="137.1">C17</text>
<text x="148.3" y="136.4" transform="rotate(-90 148.3 136.4)">R181</text>
<text x="179.9" y="136.9">MED_FREQ</text>
<text x="197.7" y="137.7">L7</text>
<text x="210.1" y="133.7">R69</text>
<text x="217.3" y="133.9" transform="rotate(-90 217.3 133.9)">R70</text>
<text x="225.1" y="134.7">L31</text>
<text x="235.1" y="133.9">C53</text>
<text x="246.1" y="133.9">C55</text>
<text x="253.3" y="133.9">3.3VD</text>
<text x="276.6" y="135.4">C67</text>
<text x="281.5" y="132.4">C74</text>
<text x="292.8" y="132.2">R171</text>
<text x="299.8" y="133.9" transform="rotate(-90 299.8 133.9)">C71</text>
<text x="192.9" y="142.8" transform="rotate(-90 192.9 142.8)">R55</text>
<text x="209.6" y="141.3">C94</text>
<text x="225.1" y="142.8" transform="rotate(-90 225.1 142.8)">C81</text>
<text x="228.5" y="140.5">U6</text>
<text x="237.6" y="139" transform="rotate(90 237.6 139)">1</text>
<text x="257.1" y="138.8">L5</text>
<text x="272" y="139.2" transform="rotate(-90 272 139.2)">C65</text>
<text x="281.1" y="140.3">OSC1</text>
<text x="124" y="146">C16</text>
<text x="130.1" y="146">R36</text>
<text x="136.7" y="146.2">R37</text>
<text x="143.1" y="146.2">R38</text>
<text x="149.4" y="148.7">R39</text>
<text x="189.9" y="148.7" transform="rotate(-90 189.9 148.7)">D1</text>
<text x="219.2" y="148.1">U5</text>
<text x="226.4" y="149.6" transform="rotate(-90 226.4 149.6)">C82</text>
<text x="259.9" y="147.3" transform="rotate(-90 259.9 147.3)">C54</text>
<text x="265.4" y="145.5" transform="rotate(-90 265.4 145.5)">L24</text>
<text x="277.9" y="144.9" transform="rotate(-90 277.9 144.9)">C62</text>
<text x="129.3" y="154.5">C10</text>
<text x="135.4" y="154.5">R22</text>
<text x="141.8" y="154.5">R23</text>
<text x="148.3" y="154.5">R24 R25</text>
<text x="164.7" y="152.8">U4</text>
<text x="184" y="153.4">C29</text>
<text x="192.2" y="150.4">5VD</text>
<text x="207.9" y="155.1" transform="rotate(-90 207.9 155.1)">C47</text>
<text x="212" y="150.2" transform="rotate(-90 212 150.2)">1</text>
<text x="219.4" y="150.9">L30</text>
<text x="227.7" y="155.9">R74</text>
<text x="240.8" y="152.8">C95</text>
<text x="249.5" y="153">L8</text>
<text x="255.2" y="153.6">R173</text>
<text x="262" y="150.4">L2</text>
<text x="269.7" y="154.2">C87</text>
<text x="279.2" y="155.5" transform="rotate(-90 279.2 155.5)">R122</text>
<text x="288.1" y="155.1">C89</text>
<text x="291.9" y="150.6">C88</text>
<text x="301.9" y="153.8" transform="rotate(-90 301.9 153.8)">C66</text>
<text x="306.8" y="150" transform="rotate(-90 306.8 150)">L25</text>
<text x="191.8" y="159.3" transform="rotate(-90 191.8 159.3)">C26</text>
<text x="193.9" y="158.7" transform="rotate(-90 193.9 158.7)">L1</text>
<text x="199.9" y="161">C46</text>
<text x="208.1" y="157">C45</text>
<text x="235.3" y="156.6">R71</text>
<text x="268.4" y="159.1" transform="rotate(-90 268.4 159.1)">R174</text>
<text x="271.6" y="160.4" transform="rotate(-90 271.6 160.4)">1</text>
<text x="130.3" y="162.3">C18</text>
<text x="136.7" y="162.3">R42</text>
<text x="143.1" y="162.3">R43</text>
<text x="149.4" y="162.3">R44</text>
<text x="160" y="165.7" transform="rotate(-90 160 165.7)">R45</text>
<text x="162.5" y="162.7">R49</text>
<text x="185.2" y="162.7" transform="rotate(-90 185.2 162.7)">R50</text>
<text x="194.1" y="165.5" transform="rotate(-90 194.1 165.5)">L29</text>
<text x="130.3" y="171.9">C13</text>
<text x="136.9" y="171.9">R29</text>
<text x="143.3" y="171.9">R30</text>
<text x="149.8" y="171.9">R31</text>
<text x="162.8" y="172.5">R40</text>
<text x="163.4" y="170.1">VC</text>
<text x="166.6" y="168" transform="rotate(-90 166.6 168)">C27</text>
<text x="168.3" y="170.8">C30</text>
<text x="182.3" y="171">V_REF</text>
<text x="185.9" y="168.4" transform="rotate(-90 185.9 168.4)">C28</text>
<text x="198.8" y="168" transform="rotate(-90 198.8 168)">L3</text>
<text x="266.9" y="173.5">R149</text>
<text x="295.3" y="168.4">R126</text>
<text x="296.4" y="174">R147</text>
<text x="296.4" y="171.2">R125</text>
<text x="129" y="177.8">C7</text>
<text x="134.6" y="175.2">R12</text>
<text x="140.9" y="175.2">R13</text>
<text x="147.3" y="175.2">R14</text>
<text x="159.6" y="174.6" transform="rotate(-90 159.6 174.6)">R32</text>
<text x="160.6" y="179.3" transform="rotate(-90 160.6 179.3)">R15</text>
<text x="163" y="177.4">R41</text>
<text x="194.6" y="178.8">R46</text>
<text x="196.1" y="175.9" transform="rotate(-90 196.1 175.9)">C20</text>
<text x="216.2" y="177.4">R170</text>
<text x="228.9" y="174.8" transform="rotate(-90 228.9 174.8)">R172</text>
<text x="237.4" y="174.6">R175</text>
<text x="245.7" y="178.4" transform="rotate(-90 245.7 178.4)">L14</text>
<text x="260.7" y="178">L15</text>
<text x="270.5" y="178" transform="rotate(-90 270.5 178)">C23</text>
<text x="277.9" y="179.3">C86</text>
<text x="284.5" y="178.2">C85</text>
<text x="298.1" y="176.1">C84</text>
<text x="302.7" y="177.6">C51</text>
<text x="131.4" y="184.6">R2</text>
<text x="139.6" y="181.2">R3</text>
<text x="153" y="185.8">R5</text>
<text x="161.5" y="184.1" transform="rotate(-90 161.5 184.1)">R28</text>
<text x="236.6" y="184.8">A</text>
<text x="240.8" y="184.8">B</text>
<text x="272.6" y="181" transform="rotate(-90 272.6 181)">C24</text>
<text x="275.6" y="181.8">C83</text>
<text x="282.6" y="180.3">U7 U3</text>
<text x="308.7" y="185" transform="rotate(-90 308.7 185)">C33</text>
<text x="124.6" y="187.5">C2</text>
<text x="147.9" y="186.7">R4</text>
<text x="156.6" y="187.7">VB</text>
<text x="162.8" y="191.3">R21</text>
<text x="167.4" y="188.8">U2</text>
<text x="198.8" y="190.5">L10</text>
<text x="212.6" y="188.2">C101</text>
<text x="229.1" y="189.4">U20</text>
<text x="243.3" y="190.5">L6</text>
<text x="250.1" y="190.5">L13</text>
<text x="261.6" y="186.7" transform="rotate(-90 261.6 186.7)">L16</text>
<text x="274.5" y="187.5" transform="rotate(-90 274.5 187.5)">C91</text>
<text x="300.8" y="190.3" transform="rotate(-90 300.8 190.3)">C90</text>
<text x="305.5" y="188.4" transform="rotate(-90 305.5 188.4)">R48</text>
<text x="145.6" y="193.5">J7</text>
<text x="155.4" y="196">J8</text>
<text x="163.4" y="196.9">R180</text>
<text x="172.3" y="192.8">C6</text>
<text x="180.2" y="193.5">C5</text>
<text x="187.2" y="192.2" transform="rotate(-90 187.2 192.2)">VA</text>
<text x="190.8" y="193.3" transform="rotate(-90 190.8 193.3)">C35</text>
<text x="193.3" y="193.3" transform="rotate(-90 193.3 193.3)">C22</text>
<text x="217.3" y="197.9">R168</text>
<text x="224.5" y="193.5" transform="rotate(-90 224.5 193.5)">C100</text>
<text x="229.8" y="195.2">L4</text>
<text x="239.1" y="193.5" transform="rotate(-90 239.1 193.5)">R167</text>
<text x="301.9" y="196">U17</text>
<text x="127.8" y="201.1">J5</text>
<text x="135.2" y="198.1">R179</text>
<text x="172.7" y="198.8" transform="rotate(-90 172.7 198.8)">C58</text>
<text x="175.3" y="199" transform="rotate(-90 175.3 199)">R78</text>
<text x="182.3" y="199.2">I2</text>
<text x="191.8" y="199.8" transform="rotate(-90 191.8 199.8)">R72</text>
<text x="195.2" y="202.2" transform="rotate(-90 195.2 202.2)">R76</text>
<text x="197.5" y="202.2" transform="rotate(-90 197.5 202.2)">R82</text>
<text x="199.9" y="200.5" transform="rotate(-90 199.9 200.5)">C48</text>
<text x="240.4" y="200">5V_ISO</text>
<text x="244.4" y="203.4">C99</text>
<text x="268" y="200.9" transform="rotate(-90 268 200.9)">C21</text>
<text x="269" y="201.3">C92</text>
<text x="272.8" y="198.8" transform="rotate(-90 272.8 198.8)">C25</text>
<text x="127.3" y="206.8">J6</text>
<text x="172.5" y="209.4" transform="rotate(-90 172.5 209.4)">R77</text>
<text x="178.3" y="209.8">PWM</text>
<text x="208.1" y="204.7" transform="rotate(-90 208.1 204.7)">C49</text>
<text x="208.1" y="206.2">C41</text>
<text x="222.6" y="204.7" transform="rotate(-90 222.6 204.7)">R166</text>
<text x="251" y="206.4">GND_ISO</text>
<text x="267.7" y="208.5">R150</text>
<text x="268" y="206.2">R154</text>
<text x="280.5" y="207.5">L19</text>
<text x="302.5" y="207.3">L17</text>
<text x="194.8" y="210.4">C44 Z3</text>
<text x="226.8" y="211.5">U18</text>
<text x="231" y="214.2">R165</text>
<text x="278.1" y="211.3">L20</text>
<text x="300.2" y="210.4">L18</text>
<text x="164" y="216.6">VR2</text>
<text x="175.9" y="218.1" transform="rotate(-90 175.9 218.1)">RT/CT</text>
<text x="200.5" y="218.9">R79</text>
<text x="211.3" y="219.6">R66</text>
<text x="233.8" y="221.3">C98</text>
<text x="261" y="216.8">C52</text>
<text x="302.9" y="217">RJ2</text>
<text x="125" y="226.3">R56</text>
<text x="179.7" y="224.9" transform="rotate(-90 179.7 224.9)">C56</text>
<text x="182.3" y="224.9" transform="rotate(-90 182.3 224.9)">R73</text>
<text x="188.4" y="225.1" transform="rotate(-90 188.4 225.1)">R75</text>
<text x="213.5" y="224.6">C42</text>
<text x="219.4" y="222.5">C36</text>
<text x="248.9" y="222.1">D10</text>
<text x="136.7" y="229.1">VR1</text>
<text x="167.2" y="239.9">VR3</text>
<text x="206.2" y="245.2" transform="rotate(-90 206.2 245.2)">D4</text>
<text x="123.3" y="248.6">I1</text>
<text x="158.7" y="246.1">I5</text>
<text x="174.2" y="246.9" transform="rotate(-90 174.2 246.9)">DIS1</text>
<text x="268.4" y="247.5">R108</text>
<text x="298.5" y="246.3" transform="rotate(-90 298.5 246.3)">L12</text>
<text x="306.8" y="246.5" transform="rotate(-90 306.8 246.5)">L11</text>
<text x="170.8" y="257.7" transform="rotate(-90 170.8 257.7)">R63</text>
<text x="206.4" y="256.7" transform="rotate(-90 206.4 256.7)">D7</text>
<text x="254.8" y="253.7">TR1</text>
<text x="268.4" y="256">R110</text>
<text x="283.4" y="255" transform="rotate(-90 283.4 255)">R151</text>
<text x="291.5" y="255.2" transform="rotate(-90 291.5 255.2)">R155</text>
<text x="297.2" y="252.4">12V</text>
<text x="114.6" y="263.4" transform="rotate(-90 114.6 263.4)">NTC1</text>
<text x="162.1" y="259.2">C34</text>
<text x="176.1" y="259.2" transform="rotate(-90 176.1 259.2)">R64</text>
<text x="190.3" y="262">R65</text>
<text x="191.2" y="259.8">Z2</text>
<text x="195.2" y="258.6">Q2</text>
<text x="199.5" y="261.5">Z1</text>
<text x="286.2" y="259.8">C40</text>
<text x="193.1" y="266.2">Q1</text>
<text x="206.4" y="266.2" transform="rotate(-90 206.4 266.2)">D5</text>
<text x="263.7" y="264.7">D3</text>
<text x="119.1" y="275.1">C32</text>
<text x="256.3" y="274">C93</text>
<text x="270.9" y="274.3" transform="rotate(-90 270.9 274.3)">C39</text>
<text x="274.7" y="274.3" transform="rotate(-90 274.7 274.3)">C38</text>
<text x="189.7" y="280.8">Vaux</text>
<text x="245.5" y="278.7">R84</text>
<text x="261.4" y="278.5">C96</text>
<text x="272.8" y="278.7">R161</text>
<text x="152.2" y="283.8">R57</text>
<text x="220.9" y="286.8" transform="rotate(-90 220.9 286.8)">C50VREF</text>
<text x="246.7" y="282.1">I4</text>
<text x="271.1" y="282.1">VFB_2.5</text>
<text x="185" y="289.3" transform="rotate(-45 185 289.3)">R58</text>
<text x="187.6" y="288.9">D2</text>
<text x="189.9" y="290.8">Vsnub+</text>
<text x="195.2" y="293.1">Vsnub-</text>
<text x="206.7" y="293.8" transform="rotate(-90 206.7 293.8)">R67</text>
<text x="209" y="294" transform="rotate(-90 209 294)">R68</text>
<text x="213.2" y="289.3">C37</text>
<text x="220.4" y="291.4">PGND</text>
<text x="233.8" y="288.7">I3</text>
<text x="240.6" y="289.1">R81</text>
<text x="265.2" y="290.6" transform="rotate(-90 265.2 290.6)">R163</text>
</g>
<g font-size="2">
<text x="274.7" y="36.3" transform="rotate(-90 274.7 36.3)">R157</text>
<text x="263.3" y="44.5" transform="rotate(-90 263.3 44.5)">R158</text>
<text x="129.7" y="81.9">R34</text>
<text x="134.7" y="80.7">R190</text>
<text x="152.6" y="89.3" transform="rotate(-90 152.6 89.3)">R191</text>
<text x="133.1" y="91.4" transform="rotate(-90 133.1 91.4)">R17</text>
<text x="135.1" y="97.4">R16</text>
<text x="140.3" y="97.4">C117</text>
<text x="148.3" y="103.3" transform="rotate(-90 148.3 103.3)">R184</text>
<text x="295.7" y="117.1">C78</text>
<text x="295.7" y="119.9">C69</text>
<text x="136.7" y="124.8">R6</text>
<text x="141.9" y="124.8">C19</text>
<text x="175.3" y="165.1" transform="rotate(-90 175.3 165.1)">R53</text>
<text x="178" y="167.8" transform="rotate(-90 178 167.8)">R54</text>
<text x="180.8" y="167.6" transform="rotate(-90 180.8 167.6)">C31</text>
<text x="175.3" y="170.3" transform="rotate(-90 175.3 170.3)">R51</text>
<text x="177.2" y="171">R52</text>
<text x="186.1" y="176.5" transform="rotate(-90 186.1 176.5)">R47</text>
<text x="182.4" y="180.7">R11</text>
<text x="183.1" y="185.4" transform="rotate(-90 183.1 185.4)">R1</text>
<text x="280.8" y="185.4">R132</text>
<text x="286.5" y="185.4">R130</text>
<text x="293.8" y="185.5" transform="rotate(-90 293.8 185.5)">R124</text>
<text x="297.6" y="185.5" transform="rotate(-90 297.6 185.5)">R129</text>
<text x="275.8" y="189.7">R62</text>
<text x="184.8" y="212.8" transform="rotate(-90 184.8 212.8)">C59</text>
<text x="187.6" y="212.8" transform="rotate(-90 187.6 212.8)">R80</text>
<text x="190.6" y="212.6" transform="rotate(-90 190.6 212.6)">C43</text>
<text x="184.8" y="219.1" transform="rotate(-90 184.8 219.1)">C57</text>
</g>
</svg>
